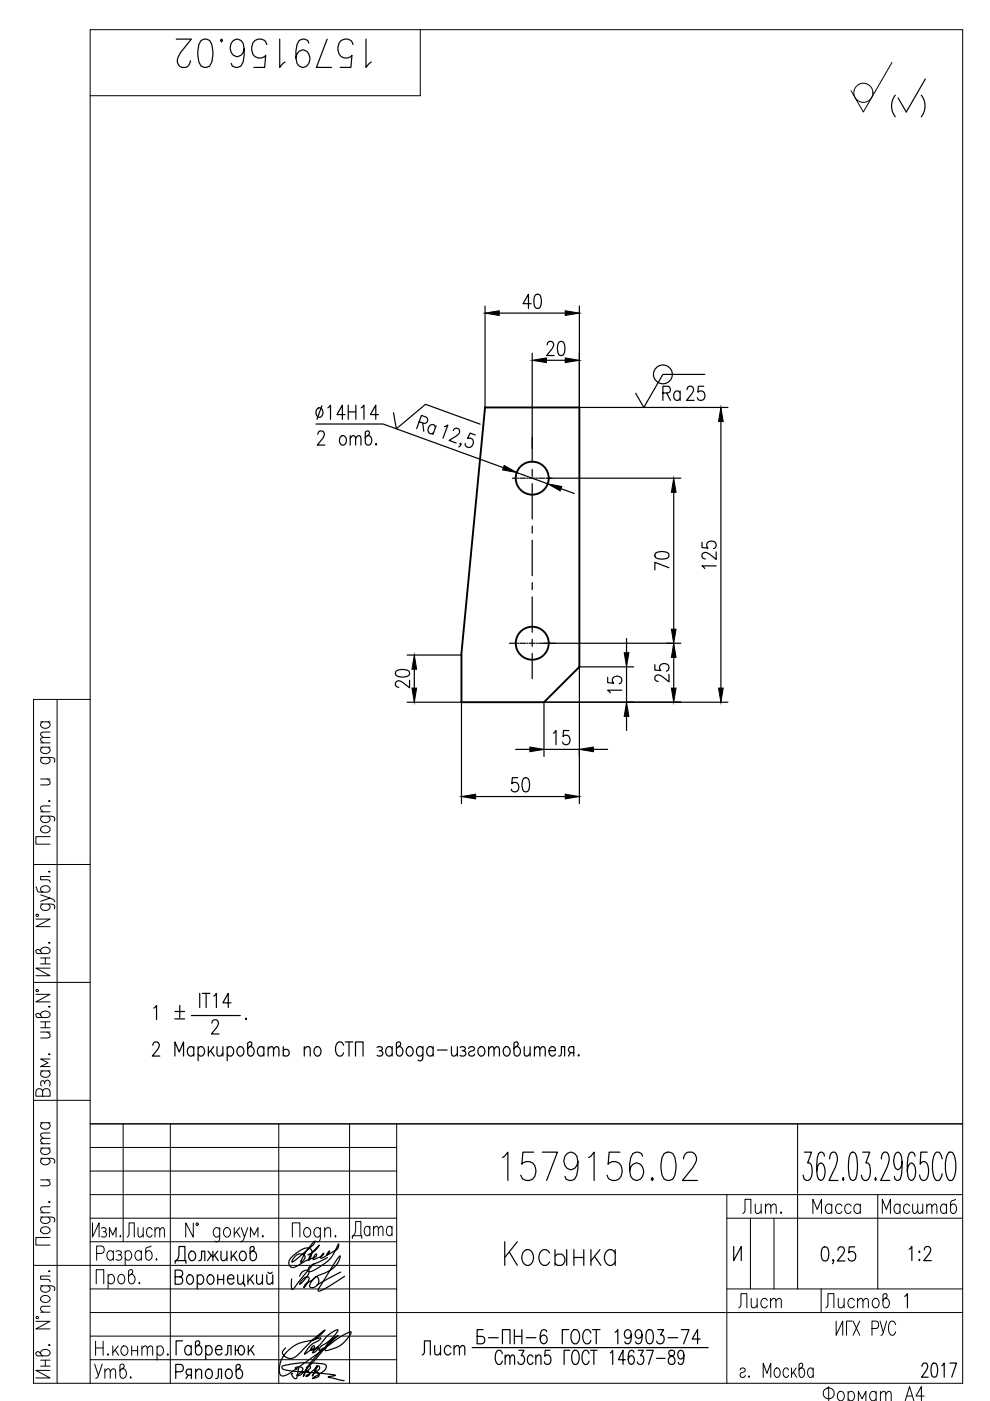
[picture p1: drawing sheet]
<svg xmlns="http://www.w3.org/2000/svg" width="210mm" height="297mm" viewBox="0 0 210 297" stroke-linecap="round" stroke-linejoin="round" font-family="sans-serif">
<g fill="none" stroke="#000" stroke-width=".25">
<path d="M102.8 64.9v21.5M105.8 66.4h14M112.8 74.9v23.1M122.8 64.9v21.5h31.5M149.4 79.4h-8.9l-4 7-1.7-3M67 89.9h14.2l25.5 9.3M83.4 87.5l.6 3.4 6.2-5.2 11.6 4.2M96.1 91.3l.4-.5 .7 .1a.93 .93 0 0 1-.4 1.5l-1.6 1 1.5 .5M97.7 94.2l-.1 .1-.1-.2 .2-.1a.62 .62 0 0 1-.4 .7M100.8 92.2l-1.1-.4-.6 1.2a.87 .87 0 0 1 1.1 .2 .87 .87 0 0 1 0 1.1 .82 .82 0 0 1-.9 .6 .82 .82 0 0 1-.7-.9M112.8 99.5v1.5M152.8 89.4v56.5"/>
<path d="M108.7 101.4h.8M109.5 100.2l6.6 2.4M109.7 101.4h.3M110.2 101.4h1.3M111.7 101.4h.3M112.2 101.4h1.3M112.8 102.5v7.5M112.8 111.5v1.5M112.8 114.5v7.5M113.7 101.4h.3M114.2 101.4h1.3M115.7 101.4h28.6"/>
<path d="M118.9 103.6l2.9 1M142.8 104.4v29M86.3 138.9h11.5M108 136.4h1.5M109.7 136.4h.3M110.2 136.4h1.3M111.7 136.4h.3M112.2 136.4h1.3M112.8 123.5v1.5M112.8 126.5v7.5M112.8 135.5v1.5M112.8 138.5v5.4"/>
<path d="M113.7 136.4h.3M114.2 136.4h30.1M132.8 135.4v3M86.3 148.9h11.5v21.5M109.3 158.9h3M125.8 158.9h3M132.8 151.9v3M134.3 141.4h-11.5v29M154.3 148.9h-39v11.5M100.8 168.9h19M40.6 215.3h10.3M32.4 221.6l.2-.5 .7-.2a.93 .93 0 0 1 .1 1.6l-1.1 1.4h1.6"/>
<path d="M37.1 223.9v-3l.9 2.2 .9-2.2v3M41.1 222.3a.66 .66 0 0 0-.6-.4 .66 .66 0 0 0-.7 .4 .91 .91 0 0 0 0 1.2 .91 .91 0 0 0 1.1 .3l.2-.3M41.1 221.9v2M42 222.3a.66 .66 0 0 1 .6-.4 .66 .66 0 0 1 .7 .4 1 1 0 0 1-.8 1.6l-.5-.4M42 221.9v3M44.2 221.9v2M44.6 222.8l.8 1.1M45.3 221.9l-1.1 1.4M46 221.9l.1 1.9 .6 .1 .6-.6M47.3 221.9v2M48.2 222.3a.66 .66 0 0 1 .6-.4 .66 .66 0 0 1 .6 .4 .99 .99 0 0 1-.8 1.6l-.4-.4M48.2 221.9v3"/>
<path d="M50.6 222.1l.2-.2a1 1 0 0 1 .9 1 1 1 0 0 1-.9 1 1.17 1.17 0 0 1-.2-1.8zM53 221.9a1 1 0 0 1 .9 1 1 1 0 0 1-.9 1l-.5-.6v-2.1l.4-.3h.3l.2 .4-.1 .3-.8 .7M55.9 222.3l-.4-.4a1 1 0 0 0-.9 1 1 1 0 0 0 .9 1l.4-.4M55.9 221.9v2M56.9 222.5l.5-.6 .5 .2 .1 1.8M56.9 221.9v2M58 222.5l.6-.6 .4 .2 .1 1.8M60.1 222.8a.73 .73 0 0 1 1.1 0 .73 .73 0 0 1-.3 1.1h-.5l-.3-.3M60.1 221.9v2M64.5 222.5l.6-.6 .6 .2 .1 1.8M64.5 221.9v2M66.9 222.1l.2-.2a1 1 0 0 1 1 1 1 1 0 0 1-1 1 1.17 1.17 0 0 1-.2-1.8z"/>
<path d="M72.9 221.6a.8 .8 0 0 0-.8-.7 .8 .8 0 0 0-.8 .7 1.88 1.88 0 0 0 .5 2.3 .84 .84 0 0 0 1.1-.7M73.2 220.9h1.6M74 220.9v3M75.4 223.9v-3h1.6v3M79.9 222.1a.72 .72 0 0 1 1.2 .2l-.1 .3-.6 .2M80.7 222.8a.59 .59 0 0 1 .5 .5 .59 .59 0 0 1-.5 .6l-.8-.1M83.1 222.3l-.4-.4a1 1 0 0 0-.9 1 1 1 0 0 0 .9 1l.4-.4M83.1 221.9v2M84.5 221.9a1 1 0 0 1 .9 1 1 1 0 0 1-.9 1l-.4-.6v-2.1l.3-.3h.3l.3 .4-.1 .3-.8 .7M86.5 222.1a.8 .8 0 0 1 .9 0 .8 .8 0 0 1 .2 1 .8 .8 0 0 1-.9 .8 1.18 1.18 0 0 1-.2-1.8zM89.7 222.3l-.2-.1a.58 .58 0 0 0-.9-.1 1.06 1.06 0 0 0-.3 1.1 1.06 1.06 0 0 0 .9 .7l.5-.4M89.7 221.9l-.2 2.7a.58 .58 0 0 1-.9 .2"/>
<path d="M91.8 222.3l-.4-.4a1 1 0 0 0-1 1 1 1 0 0 0 1 1l.4-.4M91.8 221.9v2M92.7 222.6h2.1M95.7 221.9l.1 1.9 .6 .1 .6-.6M97 221.9v2M97.5 222.1a.72 .72 0 0 1 1.2 .2l-.1 .3-.6 .2M98.3 222.8a.59 .59 0 0 1 .5 .5 .59 .59 0 0 1-.5 .6l-.8-.1M99.4 222.3a.66 .66 0 0 1 .6-.4 .66 .66 0 0 1 .6 .4l-.1 .3-.8 .3a.55 .55 0 0 0-.2 .9 .73 .73 0 0 0 1.1-.3M101.7 222.1l.2-.2a1 1 0 0 1 .9 1 1 1 0 0 1-.9 1 1.18 1.18 0 0 1-.2-1.8zM103.6 222.5l.6-.6 .4 .2 .1 1.8M103.6 221.9v2M104.7 222.5l.6-.6 .5 .2 .1 1.8"/>
<path d="M107 222.1l.3-.2a1 1 0 0 1 .9 1 1 1 0 0 1-.9 1 1.18 1.18 0 0 1-.3-1.8zM109.4 221.9a1 1 0 0 1 1 1 1 1 0 0 1-1 1l-.4-.6v-2.1l.3-.3h.4l.2 .4-.1 .3-.8 .7M111.1 221.9l.2 1.9 .5 .1 .6-.6M112.4 221.9v2M113.3 222.5l.6-.6 .4 .2 .2 1.8M113.3 221.9v2M114.5 222.5l.5-.6 .5 .2 .1 1.8M116.4 222.8h1.4a.67 .67 0 0 0-.5-.8 .67 .67 0 0 0-.8 .3 .99 .99 0 0 0 .8 1.6l.5-.4M118.5 223.9l.4-.1 .1-1.9h.7v2M121 223.2l-.5 .7M121.7 223.2h-.7l-.3-.1a.67 .67 0 0 1 .3-1.2h.7v2M122.7 223.6l.1 .2-.1 .1-.1-.1z"/>
<path d="M170.6 244.3h1.5l-.9 2.3h.5a3.2 3.2 0 0 1 .1 3.4l-.4 .3h-.4l-.4-.3-.3-.9M174.8 245.1l-.1-.5-.4-.3-.7 .3a9.1 9.1 0 0 0 0 5.4l.5 .3a2.35 2.35 0 0 0 .7-2.9l-.3-.5-.5-.3-.4 .3-.4 1.4M175.9 245.7a1.7 1.7 0 0 1 .6-1.4h.5a1.98 1.98 0 0 1 .4 2.3l-1.6 3.7h1.9M178.8 249.7l.1 .3-.1 .3-.2-.3zM180.3 244.6l.4-.3 .7 .3a8.9 8.9 0 0 1 0 5.4l-.4 .3-.7-.3a9.1 9.1 0 0 1 0-5.4zM182.9 244.3h1.5l-.8 2.3h.4a3.2 3.2 0 0 1 .1 3.4l-.4 .3h-.4l-.4-.3-.3-.9M185.6 249.7l.2 .3-.2 .3-.1-.3zM186.9 245.7a1.7 1.7 0 0 1 .5-1.4h.6a1.98 1.98 0 0 1 .4 2.3l-1.7 3.7h2M191.3 246.3l-.5 1.4-.5 .3a2.37 2.37 0 0 1-.7-2.9l.3-.5 .4-.3 .5 .3a8 8 0 0 1 0 5.4l-.6 .3-.4-.3-.2-.6M194 245.1l-.1-.5-.4-.3h-.3l-.4 .3a10.6 10.6 0 0 0-.3 4.8l.3 .6 .5 .3a2.35 2.35 0 0 0 .7-2.9l-.3-.5-.5-.3-.4 .3-.3 .5-.1 .9M196.6 244.3h-1.4l-.1 2.6 .6-.6h.4a2.24 2.24 0 0 1 .8 2.3l-.2 .8-.2 .6-.4 .3h-.4l-.5-.3-.2-.9M199.8 245.7l-.2-.6a.96 .96 0 0 0-1.1-.8 5.6 5.6 0 0 0 0 6 1.2 1.2 0 0 0 1.3-1.4"/>
<path d="M201.3 244.3a1.22 1.22 0 0 1 1.2 1.4 5.3 5.3 0 0 1-.7 4.6 1.22 1.22 0 0 1-1.2-1.4 5.3 5.3 0 0 1 .7-4.6zM37.1 267.9v-.6h2.3v.6M37.1 270.7h1.1a.82 .82 0 0 1 .6 .8 .82 .82 0 0 1-.6 .8h-1.1v-3h1.1a.73 .73 0 0 1 .5 .7 .73 .73 0 0 1-.5 .7M37.4 267.3a3.1 3.1 0 0 0 .5-3h1.3v3M39.9 270.4a.64 .64 0 0 1 1 .3 1.01 1.01 0 0 1-.8 1.6 1.19 1.19 0 0 1-.2-1.9zM40.3 265.4l.3-.1a1 1 0 0 1 .9 1 1 1 0 0 1-.9 1 1.17 1.17 0 0 1-.3-1.9zM41.8 270.7a.67 .67 0 0 1 .7-.4 .67 .67 0 0 1 .6 .4 1.01 1.01 0 0 1-.8 1.6l-.5-.4M41.8 270.3v3M42.2 267.3l.4-.2 .1-1.8h.7v2M44.1 265.3l1 1.3 1.1-1.3M44.2 270.4a.64 .64 0 0 1 1.1 .3 1.01 1.01 0 0 1-.9 1.6 1.18 1.18 0 0 1-.2-1.9zM44.8 266.1l-.8 1.2"/>
<path d="M45.1 265.3v2M45.5 266.1l.8 1.2M46.2 271.3h1.2M46.2 270.3v2M46.9 265.3l.1 1.8 .5 .2 .6-.6M47.4 270.3v2M48.1 265.3v2M48.2 271.1h1.4a.67 .67 0 0 0-.4-.8 .67 .67 0 0 0-.9 .4 1.01 1.01 0 0 0 .8 1.6l.5-.4M49 265.3v2M49.5 266.1l.8 1.2M50.2 265.3l-1.2 1.4M50.4 270.3l.1 1.8 .6 .2 .5-.6"/>
<path d="M51.1 265.4l.2-.1a1 1 0 0 1 .9 1 1 1 0 0 1-.9 1 1.17 1.17 0 0 1-.2-1.9zM51.6 270.3v2h.3v.4M52.6 270.3v2M53 271.1l.8 1.2M53.5 265.3a1 1 0 0 1 .9 1 1 1 0 0 1-.9 1l-.5-.6v-2.1l.4-.3h.3l.2 .4-.1 .3-.8 .7M53.7 270.3l-1.1 1.4M54.4 270.3l.1 1.8 .6 .2 .5-.6M55.6 270.3v2M56.6 270.3l.1 1.8 .6 .2 .5-.6M56.8 269.7a.5 .5 0 0 0 .5 .3 .5 .5 0 0 0 .4-.3M57.8 270.3v2M62.7 266.2a1.2 1.2 0 0 1 2 .4l-.2 .4a.67 .67 0 0 1-.7 .6 9.8 9.8 0 0 1 2.4-3.9l.6-.5-.4 .8-3.8 3.2-.7 .4 .2-.5z"/>
<path d="M63.5 270.6a1.49 1.49 0 0 1 2-1.2 4.3 4.3 0 0 1-2 2.9 2.03 2.03 0 0 1 1.9-1.5 2.84 2.84 0 0 1-1 2.2l.5-.9 1.2-.6 .6-.5a.46 .46 0 0 1 .5-.3 .46 .46 0 0 1 .4 .5 1.34 1.34 0 0 1-.4 1.4 1.34 1.34 0 0 1-1.5 .2 3.2 3.2 0 0 1 2-2.5 5.7 5.7 0 0 0 4.4-3.7v-.3l-1.5 1.9-3 5-.2 .4 .2 .1a11 11 0 0 0 4-2.1l1.5-1M65.3 266.1a4.7 4.7 0 0 0 2.4-2.1l-.2 .2a5.1 5.1 0 0 0-2.1 3v.1a2.36 2.36 0 0 0 .6-2.4 1.76 1.76 0 0 0-2.4 .2l-.6 .5a3 3 0 0 0-1.8 2.3 .94 .94 0 0 0 .6 .8 .94 .94 0 0 0 1-.2l2.1-1.2 1.9-.7 .3-.3v-.4l-.4 .2-.3 .7a.2 .2 0 0 0 .1 .3 .2 .2 0 0 0 .2-.1l1.5-.6 .4-.7-.6 .8a.25 .25 0 0 0 .1 .3 .25 .25 0 0 0 .3-.1l1.1-.8 .3-.7-.5 .9 1.3-.7a1.44 1.44 0 0 0 1.2-1.7l-.1 .1a8.9 8.9 0 0 1-6.2 5.8l-.1-.2a1.4 1.4 0 0 1 1.2-1.4l2.8-1.4M66.5 267.9l-4.5 5.5-.2-.4v-1.8M72.3 269.7l-5.1 2.8M155.6 264.3v3l1.6-3v3M174.5 264.5l.5-.1a1.46 1.46 0 0 1 .7 1.7l-.3 1.1-.6 .2a1.44 1.44 0 0 1-.7-1.8zM176.8 267.2l-.2 .2-.1-.2 .1-.1a.62 .62 0 0 1-.1 .8M177.7 265.1l.2-.6 .7-.1a.93 .93 0 0 1 .1 1.5l-1.2 1.5h1.7M181.2 264.4h-1.1l-.2 1.2a.88 .88 0 0 1 1.1-.1 .88 .88 0 0 1 .4 1 .82 .82 0 0 1-.6 .9 .82 .82 0 0 1-1-.6M191.8 274.9l.6-.6v3M38.7 284.3h-1.4v3M40.5 285.7l-.4-.4a1 1 0 0 0-1 1 1 1 0 0 0 1 1l.4-.4"/>
<path d="M40.5 285.3v2M41.9 285.3a1 1 0 0 1 .9 1 1 1 0 0 1-.9 1l-.5-.6v-2.1l.4-.3h.3l.3 .4-.2 .3-.8 .7M43.6 285.7l.2-.3a.8 .8 0 0 1 1 .1 .8 .8 0 0 1 .2 .9 .8 .8 0 0 1-.9 .9l-.5-.4M43.6 285.3v3M45.7 286.1h1.3a.66 .66 0 0 0-.4-.8 .66 .66 0 0 0-.8 .4 1 1 0 0 0 .8 1.6l.4-.4M47.7 287.3l.5-.2 .1-1.8h.7v2M49.9 286.3h.6a.89 .89 0 0 1 .8-1 1.07 1.07 0 0 1 .6 1.1 1.07 1.07 0 0 1-.9 .9 .99 .99 0 0 1-.5-1M49.9 285.3v2M52.6 285.3v2M53.1 286.1l.8 1.2M53.8 285.3l-1.2 1.4M62.9 290.4l-.3-.3a.97 .97 0 0 1 1.6 .2l-.5 .8-.8 .4 .1 .1a2.78 2.78 0 0 0 2.1-1.6v-.2l-.8 2 .3-.6a2.15 2.15 0 0 1 1-1.5h.2a.87 .87 0 0 1-.8 .9 .6 .6 0 0 1 .7 .7 .6 .6 0 0 1-.8 .5v-.1a7 7 0 0 0 2.3-2.2l-1 2.2 1.2-2a.34 .34 0 0 1 .4 .1 .34 .34 0 0 1-.1 .5l-.5 .4-.5 .1 .8 .4a.53 .53 0 0 1 .1 .6 .53 .53 0 0 1-.6 .3l-.8 .2 2.3-1.5 .6-.7a.67 .67 0 0 0 0-.8 .67 .67 0 0 0-.8-.2 19.6 19.6 0 0 0-8.5 .6 .51 .51 0 0 0 .6 .7l1.3 .3 9.1 .8 .3 .1-1.5 .4 3.4 .7"/>
<path d="M63.3 290.1l-.4 2.1a.48 .48 0 0 1-.8-.3l-.3-.5 .3-.2M66.2 284.2l1.8-.5-.3 .4a5.6 5.6 0 0 0-3.1 3l1.6-1.1a.49 .49 0 0 0 .5-.5 .66 .66 0 0 0-.8 .8l1.6-.7a1.38 1.38 0 0 1-1.2 1.2l1.5-1.7a7 7 0 0 1 3.8-3.2l.1 .1a8.8 8.8 0 0 1-3.7 3.5l-.4 .8a.44 .44 0 0 0 .7-.3l.3-.2-2.7 3.1-.8 1.1 1.3-1.3 2-2.4a8.3 8.3 0 0 1 3.2-3.1 10.4 10.4 0 0 0-2.7 3v.1a6.1 6.1 0 0 0 5.5-3.9 10.3 10.3 0 0 0-4.1 2.4l-7.6 5.5-2.1 1.3a.89 .89 0 0 1-1.1 0 .89 .89 0 0 1-.3-1 6.7 6.7 0 0 1 6.2-6.3 5.8 5.8 0 0 0 3.5-2.3h-.1a45.2 45.2 0 0 0-6 5.6 1.75 1.75 0 0 1-2.9-1l.7-.8M100.1 285.7h50.1M106.5 287a.7 .7 0 0 0-.7-.7 .7 .7 0 0 0-.7 .7 2.01 2.01 0 0 0 .5 2.3 .76 .76 0 0 0 .9-.7M107.1 287.9l.5-.6 .4 .1 .1 1.9M107.1 287.3v2M108.1 287.9l.5-.6 .4 .1 .1 1.9M110 286.3h1.1l-.6 1.1h.3a1.03 1.03 0 0 1 .4 1.1 1.03 1.03 0 0 1-.9 .8l-.3-.2-.2-.4M113 287.7l-.4-.4a1.05 1.05 0 0 0-.8 .8 1.05 1.05 0 0 0 .3 1l.5 .2 .4-.4M113.6 287.9l.5-.6 .5 .1 .1 1.9M113.6 287.3v2M116.6 286.3h-1l-.1 1.3a.67 .67 0 0 1 .7-.3 .67 .67 0 0 1 .5 .4 .93 .93 0 0 1 0 1.2 .93 .93 0 0 1-1.1 .2l-.2-.4"/>
<path d="M120.8 286.3h-1.2v3M121.6 286.4l.2-.1a.75 .75 0 0 1 .9 .7 2.04 2.04 0 0 1-.5 2.3 .92 .92 0 0 1-1-1.2 2.28 2.28 0 0 1 .4-1.7zM124.9 287a.7 .7 0 0 0-.7-.7 .7 .7 0 0 0-.7 .7 2.04 2.04 0 0 0 .5 2.3 .75 .75 0 0 0 .9-.7M125.9 286.3v3M129.4 286.9l.5-.6v3M132.6 288.3h-1.5l1-2v3M134.4 286.7l-.1-.3-.5-.1a1.74 1.74 0 0 0-.6 2l.1 .6 .5 .4a.96 .96 0 0 0 .7-.9 .96 .96 0 0 0-.7-1l-.5 .5-.1 .4M135.3 286.3h1.1l-.6 1.1h.3a1.11 1.11 0 0 1-.2 1.9 .62 .62 0 0 1-.8-.6M137.1 286.3h1.4l-1 3M141.9 286.4a.74 .74 0 0 0 .6 1.2 .85 .85 0 0 1 .6 1.1 .85 .85 0 0 1-1.2 .4 1.07 1.07 0 0 1 .8-1.7 .64 .64 0 0 0 .3-.6 .64 .64 0 0 0-.4-.5zM145 287.3l-.1 .4-.5 .4a.96 .96 0 0 1-.7-.9 .96 .96 0 0 1 .7-.9l.3 .1a2.89 2.89 0 0 1 0 2.7l-.5 .2-.3-.2-.1-.2"/>
<circle cx="140.6" cy="79.4" r="2"/>
</g>
<g fill="none" stroke="#000" stroke-width=".4">
<path d="M97.8 138.9l5-52.5h20v55l-7.5 7.5h-17.5v-10"/>
<circle cx="112.8" cy="101.4" r="3.5"/>
<circle cx="112.8" cy="136.4" r="3.5"/>
</g>
<g fill="#000" stroke="#000" stroke-width=".21">
<path d="M102.8 66.4l3-.5v1zM119.8 65.9l3 .5-3 .5zM119.8 75.9l3 .5-3 .5zM106.9 98.7l2.6 1.5-2.9-.6zM152.8 86.4l.5 3h-1zM116.1 102.6l3 .5-.3 1zM142.8 101.4l.5 3h-1zM132.3 138.4h1l-.5 3zM142.3 133.4h1l-.5 3zM142.8 136.4l.5 3h-1zM112.3 158.4l3 .5-3 .5zM122.8 158.9l3-.5v1z"/>
<path d="M132.8 148.9l.5 3h-1zM142.3 145.9h1l-.5 3zM152.3 145.9h1l-.5 3zM97.8 168.9l3-.5v1zM119.8 168.4l3 .5-3 .5z"/>
</g>
<g fill="none" stroke="#000" stroke-width=".21">
<path d="M89.1 6.3v14h-70M189.1 13.2l-6.1 10.5-2.6-4.5M8.6 158.4h2M8.6 157.5h2M8.6 153h2M9 158.4a.66 .66 0 0 0-.4 .6 .66 .66 0 0 0 .4 .7 .9 .9 0 0 0 1.2 0 .9 .9 0 0 0 .3-1.1l-.3-.2M9 153a.67 .67 0 0 0-.4 .7 .67 .67 0 0 0 .4 .6 1.01 1.01 0 0 0 1.6-.8l-.4-.5M10.6 156.4l-1.8 .1-.2 .4 .6 .6M10.6 155.2l-1.8 .1-.2 .5 .6 .6M12.1 148.3v145M19.1 148.3h-12v145h197v-287h-185v287M8.6 173l2.7 .2 .3 .3-.1 .6"/>
<path d="M8.6 160.6l2.7 .1 .3 .3-.1 .6M8.6 172.1h2M8.6 165.2h2M8.8 175.4a1.06 1.06 0 0 1 1.1-.3 1.06 1.06 0 0 1 .7 .9 1.06 1.06 0 0 1-1.1 .6 1.06 1.06 0 0 1-.9-.9zM9 173l-.2 .3a.65 .65 0 0 0 .2 1 1.01 1.01 0 0 0 1.6-.8l-.4-.5M9 160.6l-.2 .2a.65 .65 0 0 0 .2 1 1.01 1.01 0 0 0 1.6-.8l-.4-.4M10 165.2l.6 .5-.1 .6-1.9 .1M10.3 169.8h.3l-.1 .2zM10.6 177.4h-3v1.6h3M10.6 170.9l-1.8 .1-.2 .6 .6 .5M7.1 183.3h12M7.6 194.9h3l-3 1.6h3"/>
<path d="M7.6 188l.4 1 2 .2a.64 .64 0 0 0 .6-.6 .64 .64 0 0 0-.4-.7 .91 .91 0 0 0-1.1 0 .91 .91 0 0 0-.3 1l.2 .3M7.7 193.9h.4v.3h-.4zM8.6 191.7l2.7 .1 .3 .3-.1 .6M8.6 189.7l2 .7-2 .7M9 191.7l-.2 .2a.64 .64 0 0 0 .2 1 1.01 1.01 0 0 0 1.6-.8l-.4-.4M10.3 199.9h.3l-.1 .1zM10.3 184.8l.2-.1 .1 .1-.1 .1zM10.6 190.4l.9 .5 .1 .3M10.6 185.8h-2v.7l1.9 .1 .1 .5M7.1 208.3h12M7.6 210.8h3l-3 1.6h3M7.7 209.9h.4v.3h-.4z"/>
<path d="M8.6 201.7a1 1 0 0 1 1-.9 1 1 0 0 1 1 .9l-.6 .5h-2.1l-.3-.4v-.3l.4-.2 .3 .1 .7 .8M8.6 215.3a1 1 0 0 1 1-.9 1 1 0 0 1 1 .9l-.6 .4h-2.1l-.3-.3v-.4l.4-.2 .3 .1 .7 .8M8.6 203.1h2M8.6 204.4h2M8.6 218.8h2M8.6 216.6h2M8.6 217.9h2M9.6 203.1v1.3M9.6 216.6v1.3M10 218.8l.6 .6-.1 .6-1.9 .1M10.3 213.5l.2-.2 .1 .2zM10.6 205.3h-3l3 1.6h-3"/>
<path d="M7.1 233.3h12M8.6 238h2M8.6 227.1h2M9 238a.67 .67 0 0 0-.4 .7 .67 .67 0 0 0 .4 .6 1.01 1.01 0 0 0 1.6-.8l-.4-.5M9 231.4a.73 .73 0 0 0-.7-.6 .73 .73 0 0 0-.7 .6v1h3v-1a.82 .82 0 0 0-.8-.6 .82 .82 0 0 0-.8 .6v1M9 227.1a.66 .66 0 0 0-.4 .6 .66 .66 0 0 0 .4 .6 .9 .9 0 0 0 1.2 .1 .9 .9 0 0 0 .3-1.1l-.3-.2M9.5 229.4a.59 .59 0 0 1 .5-.4 .59 .59 0 0 1 .6 .4l-.1 .8M9.5 229.8v-.4l-.5-.3a.73 .73 0 0 0-.2 1.1M10.3 223.5l.2-.1 .1 .1-.1 .1zM10.6 224.5h-2l1.6 .8-1.6 .8h2M19.1 238.3h185M26.1 238.3v25"/>
<path d="M36.1 238.3v55M59.1 238.3v55M74.1 238.3v55M84.1 238.3v55M169.1 238.3v35M8.6 258l2.7 .2 .3 .3-.1 .6M8.6 245.6l2.7 .1 .3 .3-.1 .6M8.6 257.1h2M8.6 250.2h2M8.6 243.4h2M8.6 242.5h2M9 258l-.2 .3a.64 .64 0 0 0 .2 1 1.01 1.01 0 0 0 1.6-.8l-.4-.5"/>
<path d="M9 245.6l-.2 .2a.64 .64 0 0 0 .2 1 1.01 1.01 0 0 0 1.6-.8l-.4-.4M9 243.4a.67 .67 0 0 0-.4 .6 .67 .67 0 0 0 .4 .7 .91 .91 0 0 0 1.2 0 .91 .91 0 0 0 .3-1.1l-.3-.2M10 250.2l.6 .5-.1 .6-1.9 .1M10.3 254.8l.2-.1 .1 .1zM10.6 255.9l-1.8 .1-.2 .6 .6 .5M10.6 241.3l-1.8 .2-.2 .4 .6 .6M10.6 240.2l-1.8 .1-.2 .5 .6 .5M19.1 253.3h185M19.1 258.3h65M19.1 243.3h65M19.1 248.3h65M19.6 259.3v3l1.4-3v3"/>
<path d="M41 259.3v3l-1.6-3v3M41.6 259.4h.3v.4h-.3zM154.1 258.3h50M154.1 253.3v40M159.1 258.3v15M164.1 258.3v15M186.1 253.3v20M7.1 268.3h77M7.7 279.2h.4v.3h-.4zM8.6 272.6l2.7 .1 .3 .4-.1 .5M8.6 278.2h2M8.8 260.4a1.06 1.06 0 0 1 1.1-.3 1.06 1.06 0 0 1 .7 .9 1.06 1.06 0 0 1-1.1 .6 1.06 1.06 0 0 1-.9-.9z"/>
<path d="M8.8 275a1.06 1.06 0 0 1 1.1-.3 1.06 1.06 0 0 1 .7 .9 1.06 1.06 0 0 1-1.1 .6 1.06 1.06 0 0 1-.9-1zM9 272.6l-.2 .2a.65 .65 0 0 0 .2 1.1 1.01 1.01 0 0 0 1.6-.8l-.4-.5M10.3 269.5l.2-.1 .1 .1-.1 .1zM10.6 262.4h-3v1.6h3M10.6 277l-1.8 .1-.2 .5 .6 .6M10.6 270.5h-2v.7l1.9 .2 .1 .4M19.1 278.3h185M19.1 263.3h65M19.1 273.3h65M20.4 272.2v-3h1.6v3M20.5 265.8h1a.82 .82 0 0 0 .6-.8 .82 .82 0 0 0-.6-.8h-1v3M21.5 260.4a.6 .6 0 0 1 1 .3l-.3 .4h-.3"/>
<path d="M22.2 261.1a.61 .61 0 0 1 .4 .6 .61 .61 0 0 1-.4 .6l-.7-.2M22.9 270.6a.66 .66 0 0 1 .6-.4 .66 .66 0 0 1 .7 .4 1 1 0 0 1-.8 1.6l-.5-.4M22.9 270.2v3M23.2 262.3v-2l.7 1.5 .7-1.5v2M24 265.6a.67 .67 0 0 0-.6-.4 .67 .67 0 0 0-.6 .4 1.01 1.01 0 0 0 .8 1.6l.4-.5M24 265.2v2M24.6 265.3a.73 .73 0 0 1 1.1 .3l-.3 .4h-.3M25.3 270.3l.2-.1a1 1 0 0 1 1 1 1 1 0 0 1-1 1 1.18 1.18 0 0 1-.2-1.9zM25.4 266a.58 .58 0 0 1 .5 .6 .58 .58 0 0 1-.5 .6l-.8-.2M26.5 265.6a.67 .67 0 0 1 .7-.4 .67 .67 0 0 1 .6 .4 1.01 1.01 0 0 1-.8 1.6l-.5-.5M26.5 265.2v3M27.7 270.2a1 1 0 0 1 .9 1 1 1 0 0 1-.9 1l-.4-.6v-2.1l.3-.3h.4l.2 .4-.1 .3-.8 .7"/>
<path d="M29.5 271.9l.2 .2-.2 .1-.1-.1zM30 265.6a.67 .67 0 0 0-.7-.4 .67 .67 0 0 0-.6 .4 .91 .91 0 0 0 0 1.1 .91 .91 0 0 0 1 .3l.3-.3M30 265.2v2M32 264.2l-1 .4-.1 2a.64 .64 0 0 0 .6 .6 .64 .64 0 0 0 .6-.5 .91 .91 0 0 0 .1-1.1 .91 .91 0 0 0-1.1-.3l-.2 .3M33.2 266.9v.3l-.1-.2zM46.6 260.7l-.1-.1a.59 .59 0 0 0-.9-.2 1.07 1.07 0 0 0-.4 1.1 1.07 1.07 0 0 0 .9 .8l.5-.5M46.6 260.3l-.1 2.7a.59 .59 0 0 1-.9 .1M47.7 260.4a.64 .64 0 0 1 1.1 .3 1.01 1.01 0 0 1-.8 1.6 1.18 1.18 0 0 1-.3-1.9zM49.7 260.3v2M50.1 261.1l.8 1.2M50.8 260.3l-1.1 1.4M51.1 260.3l.7 2 .7-2"/>
<path d="M51.8 262.3l-.2 .6-.6 .4M53.1 262.3v-2l.8 1.5 .8-1.5v2M55.7 262l.1 .1-.1 .2zM62 262.3v-3h1.6v3M64.7 260.4a.64 .64 0 0 1 1.1 .3 1.01 1.01 0 0 1-.9 1.6 1.18 1.18 0 0 1-.2-1.9zM67.9 260.7l-.2-.3a.65 .65 0 0 0-1 .3 1.01 1.01 0 0 0 .8 1.6l.4-.5M67.9 260.3l-.1 2.7-.3 .3-.6-.2M68.8 260.9l.6-.6 .6 .1 .1 1.9M68.8 260.3v2M154.1 273.3h50M7.6 280.1h3l-3 1.7h3M8.6 287a1 1 0 0 1 1-.9 1 1 0 0 1 1 .9l-.6 .5h-2.1l-.3-.4v-.3l.4-.2 .3 .1 .7 .8"/>
<path d="M8.6 288.4h2M8.6 289.6h2M9.6 288.4v1.2M10.3 285.2l.2-.1 .1 .1zM10.6 290.6h-3l3 1.5h-3M19.1 283.3h65M19.1 288.3h65M20.3 284.4v3M20.3 285.8h1.6M21.9 284.4v3M23.9 285.4v2M25.1 285.4l-1.2 1.4"/>
<path d="M26 285.5a.8 .8 0 0 1 .9 .1 .8 .8 0 0 1 .2 .9 .81 .81 0 0 1-.9 .9 1.17 1.17 0 0 1-.2-1.9zM27.9 285.4v2M29.2 285.4v2M30.1 285.9l.6-.5 .4 .1 .1 1.9M30.1 285.4v2M31.2 285.9l.6-.5 .5 .1 .1 1.9M33.3 285.8a.67 .67 0 0 1 .6-.5 .67 .67 0 0 1 .7 .5 .99 .99 0 0 1-.8 1.6l-.5-.5M33.3 285.4v3M156.9 290.5a.56 .56 0 0 1 .6-.5 .56 .56 0 0 1 .5 .5l-.3 .4-.5 .1a.6 .6 0 0 0-.2 .9 .6 .6 0 0 0 1-.3M158.8 291.7v.3zM161.8 292v-3l.8 2.2 .8-2.2v3M164.4 290.2l.5-.2a1.24 1.24 0 0 1 0 2 1.06 1.06 0 0 1-.8-.7 1.06 1.06 0 0 1 .3-1.1z"/>
<path d="M167.2 290.5l-.4-.5h-.3a1.24 1.24 0 0 0 0 2h.3l.4-.4M167.8 290v2M168.2 290.9l.7 1.1M168.8 290l-1 1.5M169.8 290h.3a1.24 1.24 0 0 1 0 2 .61 .61 0 0 1-.7-.5v-2.2l.3-.3h.3l.1 .2a.73 .73 0 0 1-.5 1l-.2 .3M172.4 290.5l-.4-.5h-.3a1.24 1.24 0 0 0 0 2h.3l.4-.4M172.4 290v2M177.3 280.1v3l1.4-3v3M180.7 280.1h-1.2v3M180.9 280.1l1.4 3M182.3 280.1l-1.4 3M184.9 281.7h.9a.85 .85 0 0 0 .5-.8 .85 .85 0 0 0-.5-.8h-.9v3"/>
<path d="M186.6 280.1l.7 2.4M188 280.1l-.8 2.7-.4 .3M189.9 280.8a.71 .71 0 0 0-.7-.7 .71 .71 0 0 0-.7 .7 2.03 2.03 0 0 0 .5 2.3 .78 .78 0 0 0 .9-.7"/>
<circle cx="183.1" cy="19.7" r="2.03"/>
</g>
<g font-size="10.1">
<text x="36" y="15.5">1579156.02</text>
<text x="105.1" y="251.5">1579156.02</text>
</g>
<text font-size="8.8" x="105.8" y="269.5">Косынка</text>
<text font-size="8.4" x="187.7" y="26.1">( )</text>
<text font-size="7.9" x="93.5" y="93.5" transform="rotate(-90 93.5 93.5)">Ra</text>
<text font-size="7.1" x="73.4" y="263.9">Дата</text>
<g font-size="6.6">
<text x="109.7" y="66.7">40</text>
<text x="142.9" y="122.1" transform="rotate(-90 142.9 122.1)">70</text>
<text x="152.8" y="121.7" transform="rotate(-90 152.8 121.7)">125</text>
<text x="87.8" y="147.1" transform="rotate(-90 87.8 147.1)">20</text>
<text x="142.9" y="145.7" transform="rotate(-90 142.9 145.7)">25</text>
<text x="25.8" y="263.5">Лист</text>
<text x="156.3" y="258.6">Лит.</text>
<text x="171.1" y="258.6">Масса</text>
<text x="185.9" y="258.6">Масштаб</text>
<text x="18.7" y="293.5">Утв.</text>
<text x="88.2" y="288.6">Лист</text>
</g>
<g font-size="6.2">
<text x="114.7" y="76.6">20</text>
<text x="65.6" y="90">14H14</text>
<text x="139.3" y="86.1">Ra</text>
<text x="144.3" y="86.1">25</text>
<text x="66" y="95.6">2 отв.</text>
<text x="132.6" y="148.2" transform="rotate(-90 132.6 148.2)">15</text>
<text x="116.1" y="159.1">15</text>
<text x="107.2" y="169">50</text>
<text x="31.4" y="217.3">1 %%P .</text>
<text x="191.6" y="268.5">1:2</text>
<text x="155.6" y="278.3">Лист</text>
<text x="173.9" y="278.3">Листов</text>
<text x="99.8" y="286.1">Б-ПН-6 ГОСТ 19903-74</text>
<text x="36" y="293.5">Ряполов</text>
<text x="194" y="293.2">2017</text>
<text x="173.2" y="298.1">Фоpмат А4</text>
</g>
</svg>
